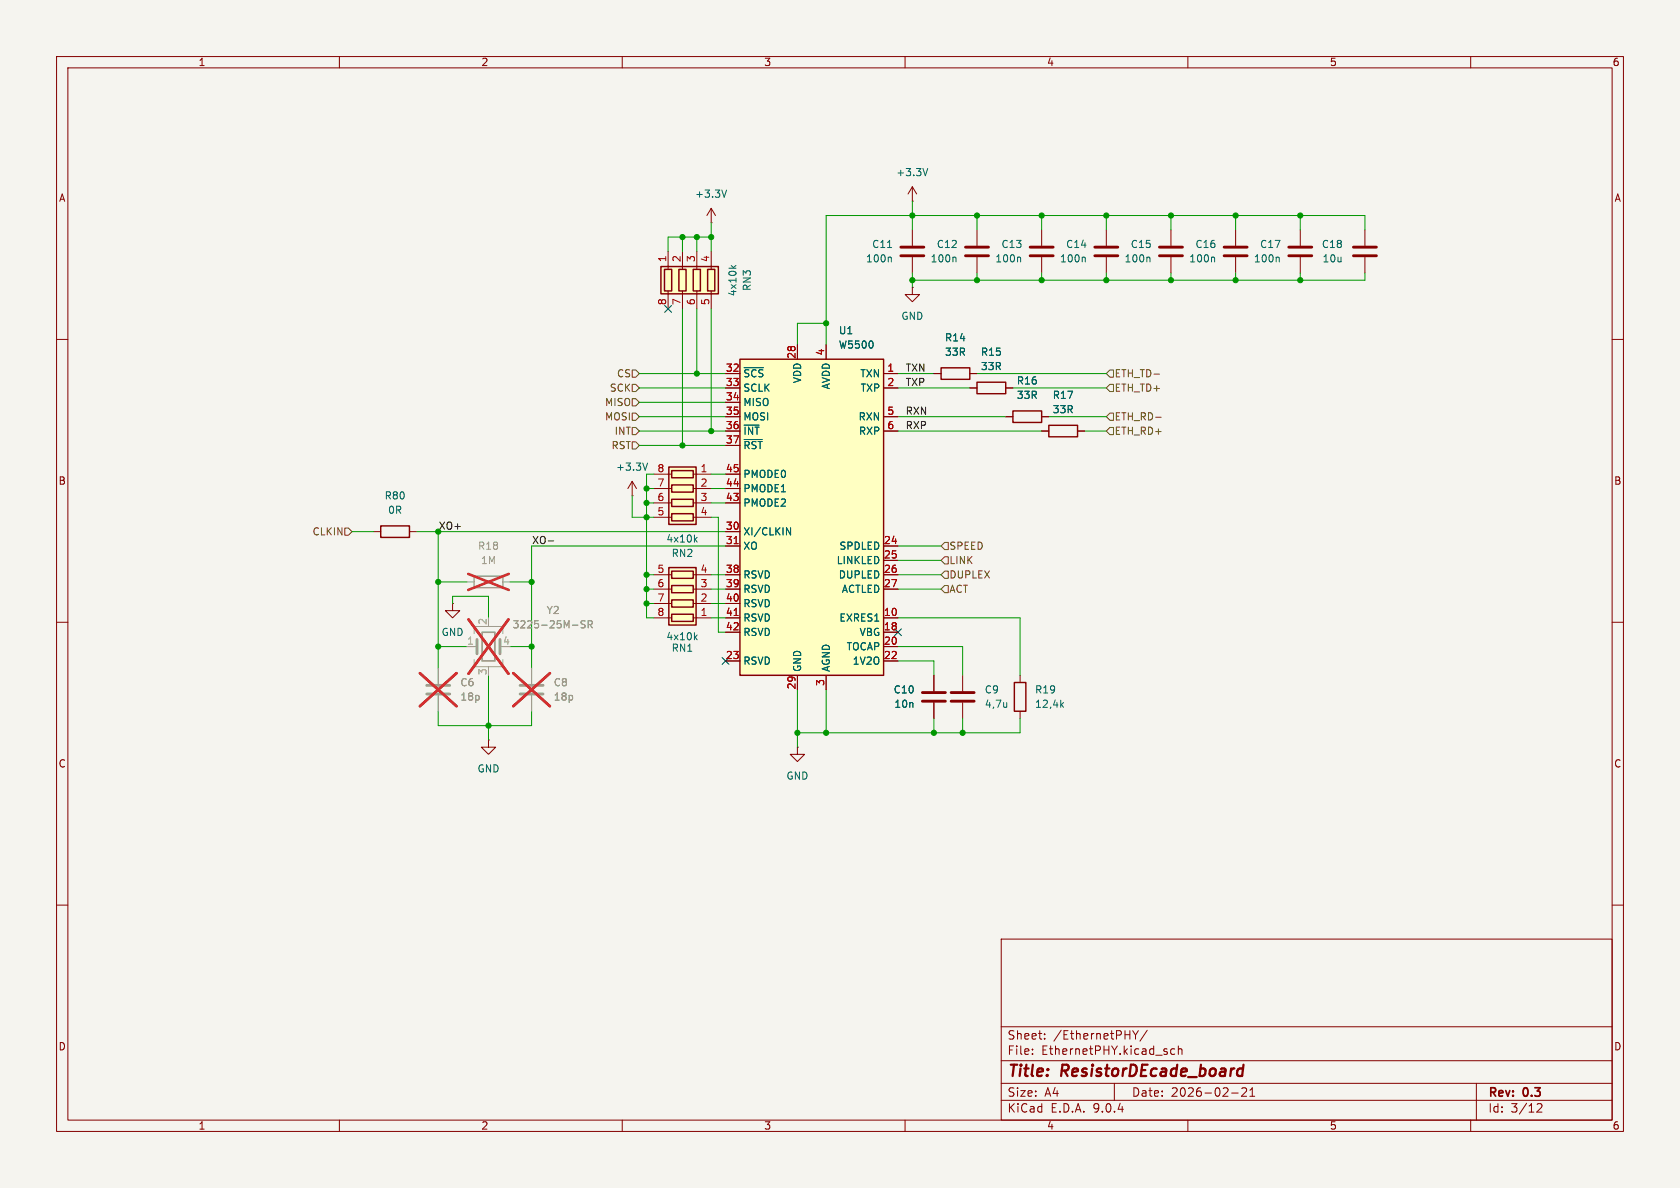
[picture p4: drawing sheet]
<svg xmlns="http://www.w3.org/2000/svg" width="297mm" height="210mm" viewBox="0 0 297 210" stroke-linecap="round" stroke-linejoin="round" font-family="sans-serif">
<path d="M0 0h297v210h-297z" fill="#f5f4ef" stroke="#f5f4ef" stroke-width=".18"/>
<g fill="none" stroke="#840000" stroke-width=".18">
<path d="M10 10h277v190h-277zM12 12h273v186h-273zM60 10v2M110 10v2M160 10v2M210 10v2M260 10v2M161.3 35.6h.1M161.3 33l-.8 1.3M161.3 33l.8 1.3M161.3 33v2.6M229.9 40.6v2.8"/>
<path d="M229.9 45.5v2.8M241.3 40.6v2.8M241.3 45.5v2.8M10 60h2M285 60h2M66 94h1.3M72.4 94h1.3M10 110h2M285 110h2M86.4 130.8v1.3h1.2l-1.2 1.3-1.3-1.3h1.3M86.4 130.8h.1M10 160h2"/>
<path d="M177 166h108v32h-108zM285 160h2M60 198v2M110 198v2M160 198v2M177 194.5h108M177 191.5h108M177 187.5h108M177 181.5h108M182.5 186.3v.1M182.5 185.5v.1M184.7 183.6v.1"/>
<path d="M184.7 182.8v.1M197 191.5v3M200.2 182.2l.5 .8M200.7 183v.7M201.2 182.2l-.5 .8M202.8 182.1l-1.3 2M207.7 185.5l-.5-.1-.2 .3v.4l.1 .2h.6M208.3 185.5l.2-.1 .4 .1 .1 .9M208.3 184.9v1.5M210 198v2M217.7 193.2h1.2M219.5 192.4l.6-.1 .2 .1 .1 .3-.9 1.1h.9"/>
<path d="M221 193.8h.8M221 192.7l.4-.4v1.5M260 198v2M261 191.5v6.5M271.7 195.2l.6-.1 .2 .1 .1 .3-.9 1.1h.9"/>
</g>
<path d="M219.2 188.9l.5 .1M219.6 190.1l-.2 .1M219.8 188.2l-.2 2" fill="none" stroke="#840000" stroke-width=".4"/>
<path d="M164 29.8l-.4 1.3M226 45.5l.2 .1v.7" fill="none" stroke="#006464" stroke-width=".18"/>
<path d="M227.8 43.7h4.1M227.8 45.2h4.1M239.3 43.7h4M239.3 45.2h4" fill="none" stroke="#840000" stroke-width=".51"/>
<path d="M67.3 93h5.1v2h-5.1z" fill="none" stroke="#840000" stroke-width=".25"/>
<path d="M118.2 100.3h4.9v10.2h-4.9z" fill="#ffffc2"/>
<path d="M118.2 100.3h4.9v10.2h-4.9zM118.7 108.6h3.9v1.3h-3.9zM118.7 106h3.9v1.3h-3.9zM118.7 103.5h3.9v1.3h-3.9zM118.7 101h3.9v1.2h-3.9zM179.3 120.7h2.1v5h-2.1z" fill="none" stroke="#840000" stroke-width=".25"/>
<g fill="none" stroke="#840000" stroke-width=".18">
<path d="M125.7 39.4h.1M125.7 36.8l-.7 1.3M125.7 36.8l.8 1.3M125.7 36.8v2.6M161.3 40.6v2.8M161.3 45.5v2.8M172.7 40.6v2.8M172.7 45.5v2.8M195.6 40.6v2.8M195.6 45.5v2.8M207 40.6v2.8M207 45.5v2.8"/>
<path d="M218.4 40.6v2.8M218.4 45.5v2.8M80 106.7v1.3h1.3l-1.3 1.2-1.3-1.2h1.3M80 106.7h.1M115.6 109.2h3.1M115.6 106.7h3.1M115.6 104.1h3.1M115.6 101.6h3.1M122.6 109.2h3.1M122.6 106.7h3.1M122.6 104.1h3.1M122.6 101.6h3.1"/>
<path d="M180.3 119.4v1.3M180.3 125.7v1.3"/>
</g>
<path d="M128.5 33.6l-.5 1.3M156.9 43.8h.7M157.4 45.5l.2 .1v.7M168.8 45.5l.2 .1v.7M191.7 45.5l.2 .1v.7M203.1 45.5l.2 .1v.7M214.5 45.5l.2 .1v.7M122.9 112.6l.4 .5M123.3 112.3l-.5 .4M187.6 124.6l.4 .4M188 124.2l-.5 .5" fill="none" stroke="#006464" stroke-width=".18"/>
<path d="M159.3 45.2h4M159.3 43.7h4M170.7 45.2h4.1M170.7 43.7h4.1M193.5 45.2h4.1M193.5 43.7h4.1M205 45.2h4M205 43.7h4M216.4 45.2h4.1M216.4 43.7h4.1" fill="none" stroke="#840000" stroke-width=".51"/>
<path d="M82.5 114.3h1.8M83.8 112v-1.3h5.1v1.3M83.8 116.6v1.3h5.1v-1.3M86.4 117.9v.2M94 118.1v2.8M94 122.9v2.8" fill="none" stroke="#9c9b98" stroke-width=".18"/>
<path d="M84.3 113v2.6M88.4 113v2.6M91.9 121.2h4.1M91.9 122.7h4.1" fill="none" stroke="#9c9b98" stroke-width=".51"/>
<path d="M85.2 111.8h2.3v5h-2.3z" fill="none" stroke="#9c9b98" stroke-width=".3"/>
<path d="M101.2 110.5h1M103.4 109.8l-.4-.1-.2 .2v.3l.5 .3 .1 .3-.2 .2-.5-.1M104 110.4l.6-.1 .1-.1v-.3l-.7-.2v1.3M104.3 110.4l.4 .6" fill="none" stroke="#939391" stroke-width=".18"/>
<path d="M82.8 109.5l7.1 9.6M89.9 109.5l-7.1 9.6M90.7 119l6.5 5.8M97.2 119l-6.5 5.8" fill="none" stroke="#e12e31" stroke-width=".46"/>
<path d="M116.8 47.1h10.2v4.8h-10.2z" fill="#ffffc2"/>
<path d="M116.8 47.1h10.2v4.8h-10.2zM117.5 47.6h1.2v3.8h-1.2zM120 47.6h1.3v3.8h-1.3zM122.6 47.6h1.2v3.8h-1.2zM125.1 47.6h1.3v3.8h-1.3zM179.1 72.6h5v2.1h-5zM185.4 75.2h5.1v2h-5.1z" fill="none" stroke="#840000" stroke-width=".25"/>
<g fill="none" stroke="#840000" stroke-width=".18">
<path d="M118.1 44.5v3.1M118.1 51.4v3.2M120.6 44.5v3.1M120.6 51.4v3.2M123.2 44.5v3.1M123.2 51.4v3.2M125.7 44.5v3.1M125.7 51.4v3.2M161.3 50.8v1.3h1.3l-1.3 1.2-1.3-1.2h1.3M161.3 50.8h.1M184.1 40.6v2.8M184.1 45.5v2.8"/>
<path d="M177.8 73.7h1.3M184.1 73.7h1.3M184.1 76.2h1.3M190.5 76.2h1.3M165.1 119.4v2.8M170.2 119.4v2.8M141 132.1v1.3h1.2l-1.2 1.2-1.3-1.2h1.3M141 132.1h.1M165.1 124.2v2.8M170.2 124.2v2.8"/>
</g>
<path d="M129.3 46.9l.5 .5M130.1 46.9l-.5 .4M180.3 45.5l.1 .1v.7M178 124.2v.8M178 124.9l-.1 .1" fill="none" stroke="#006464" stroke-width=".18"/>
<path d="M182.1 45.2h4.1M182.1 43.7h4.1M163.1 124h4M163.1 122.4h4M168.1 124h4.1M168.1 122.4h4.1" fill="none" stroke="#840000" stroke-width=".51"/>
<path d="M75.4 121.2h4.1M75.4 122.7h4.1" fill="none" stroke="#9c9b98" stroke-width=".51"/>
<path d="M77.5 118.1v2.8M77.5 122.9v2.8" fill="none" stroke="#9c9b98" stroke-width=".18"/>
<path d="M74.2 119l6.5 5.8M80.7 119l-6.5 5.8" fill="none" stroke="#e12e31" stroke-width=".46"/>
<path d="M130.8 63.5h25.4v55.9h-25.4z" fill="#ffffc2"/>
<path d="M130.8 63.5h25.4v55.9h-25.4zM166.4 65h5v2.1h-5zM172.7 67.6h5.1v2h-5.1z" fill="none" stroke="#840000" stroke-width=".25"/>
<g fill="none" stroke="#840000" stroke-width=".18">
<path d="M128.3 66h2.5M128.3 68.6h2.5M128.3 71.1h2.5M128.3 73.7h2.5M128.3 76.2h2.5M128.3 78.7h2.5M141 61v2.5M146 61v2.5M156.2 66h2.5M156.2 68.6h2.5M156.2 73.7h2.5M156.2 76.2h2.5"/>
<path d="M165.1 66h1.3M171.4 66h1.3M171.4 68.6h1.3M177.8 68.6h1.3M111.8 87.6h.1M111.8 85.1l-.8 1.3M111.8 85.1l.7 1.3M111.8 85.1v2.5M128.3 83.8h2.5M128.3 86.4h2.5M128.3 88.9h2.5M128.3 94h2.5"/>
<path d="M128.3 96.5h2.5M156.2 96.5h2.5M156.2 99.1h2.5M128.3 101.6h2.5M128.3 104.1h2.5M128.3 106.7h2.5M128.3 109.2h2.5M128.3 111.8h2.5M128.3 116.8h2.5M141 119.4v2.5M146 119.4v2.5M156.2 101.6h2.5"/>
<path d="M156.2 104.1h2.5M156.2 109.2h2.5M156.2 111.8h2.5M156.2 116.8h2.5M156.2 114.3h2.5"/>
</g>
<path d="M131.5 65h3.5M131.5 77.7h3.2M114.5 81.9l-.4 1.2M139 93.3l.8 1.3v-1.3" fill="none" stroke="#006464" stroke-width=".18"/>
<path d="M129.8 96.1h.7M129.8 108.8h.7" fill="none" stroke="#a90000" stroke-width=".18"/>
<path d="M118.2 82.6h4.9v10.1h-4.9z" fill="#ffffc2"/>
<path d="M118.2 82.6h4.9v10.1h-4.9zM118.7 83.2h3.9v1.3h-3.9zM118.7 85.7h3.9v1.3h-3.9zM118.7 88.3h3.9v1.2h-3.9zM118.7 90.8h3.9v1.3h-3.9z" fill="none" stroke="#840000" stroke-width=".25"/>
<g fill="none" stroke="#840000" stroke-width=".18">
<path d="M128.3 73.7h2.5M128.3 76.2h2.5M128.3 66h2.5M128.3 68.6h2.5M128.3 71.1h2.5M128.3 78.7h2.5M141 61v2.5M146 61v2.5M156.2 73.7h2.5M156.2 76.2h2.5M156.2 66h2.5M156.2 68.6h2.5"/>
<path d="M165.1 66h1.3M171.4 66h1.3M171.4 68.6h1.3M177.8 73.7h1.3M177.8 68.6h1.3M184.1 73.7h1.3M184.1 76.2h1.3M190.5 76.2h1.3M115.6 83.8h3.1M115.6 86.4h3.1M115.6 88.9h3.1M115.6 91.4h3.1"/>
<path d="M122.6 83.8h3.1M122.6 86.4h3.1M122.6 88.9h3.1M122.6 91.4h3.1M128.3 83.8h2.5M128.3 86.4h2.5M128.3 88.9h2.5M128.3 94h2.5M128.3 96.5h2.5M156.2 96.5h2.5M156.2 99.1h2.5M128.3 101.6h2.5"/>
<path d="M128.3 104.1h2.5M128.3 106.7h2.5M128.3 109.2h2.5M128.3 111.8h2.5M128.3 116.8h2.5M141 119.4v2.5M146 119.4v2.5M156.2 101.6h2.5M156.2 104.1h2.5M156.2 109.2h2.5M156.2 111.8h2.5M156.2 116.8h2.5"/>
<path d="M156.2 114.3h2.5M165.1 119.4v2.8M165.1 124.2v2.8"/>
</g>
<path d="M131.5 65h3.5M131.5 77.7h3.2M122.9 95.3l.4 .5M123.3 95l-.5 .5M139 93.3l.8 1.3v-1.3" fill="none" stroke="#006464" stroke-width=".18"/>
<path d="M83.8 101.9h5.1v2h-5.1z" fill="none" stroke="#9c9b98" stroke-width=".25"/>
<path d="M77.5 118.1v2.8M82.5 102.9h1.3M82.5 114.3h1.3M88.9 102.9h1.3M94 118.1v2.8M77.5 122.9v2.8M94 122.9v2.8" fill="none" stroke="#9c9b98" stroke-width=".18"/>
<path d="M74.2 119l6.5 5.8M80.7 119l-6.5 5.8M82.8 101.5l7.1 2.8M82.8 109.5l7.1 9.6M89.9 109.5l-7.1 9.6M89.9 101.5l-7.1 2.8M90.7 119l6.5 5.8M97.2 119l-6.5 5.8" fill="none" stroke="#e12e31" stroke-width=".46"/>
<g fill="none" stroke="#725600" stroke-width=".18">
<path d="M111.8 78.1h.6l.6 .6-.6 .7h-.6zM111.8 65.4h.6l.6 .6-.6 .7h-.6zM111.8 73h.6l.6 .7-.6 .6h-.6zM111.8 67.9h.6l.6 .7-.6 .6h-.6zM111.8 70.5h.6l.6 .6-.6 .7h-.6zM111.8 75.6h.6l.6 .6-.6 .6h-.6zM195.6 73.7l.6-.7h.6v1.3h-.6zM196.2 75.6h.6v1.2h-.6l-.6-.6zM196.2 65.4h.6v1.3h-.6l-.6-.7zM196.2 67.9h.6v1.3h-.6l-.6-.6zM204 66.1h1M204.3 73.8h1"/>
<path d="M61 93.3h.6l.6 .7-.6 .6h-.6zM166.4 99.1l.6-.7h.6v1.3h-.6zM167 95.9h.6v1.3h-.6l-.6-.7zM166.4 104.1l.6-.6h.6v1.3h-.6zM167 101h.6v1.2h-.6l-.6-.6z"/>
</g>
<path d="M96.9 95.6h1" fill="none" stroke="#0f0f0f" stroke-width=".18"/>
<g fill="none" stroke="#009600" stroke-width=".18">
<path d="M125.7 39.4v5.1M161.3 35.6v5M172.7 38.1v2.5M184.1 38.1v2.5M195.6 38.1v2.5M207 38.1v2.5M218.4 38.1v2.5M229.9 38.1v2.5M120.6 41.9v2.6M120.6 54.6v24.1M123.2 41.9v2.6M123.2 54.6v11.4"/>
<path d="M125.7 54.6v21.6M125.7 41.9h-7.6v2.6M146 57.2h-5v3.8M161.3 48.3v2.5M172.7 48.3v1.2M184.1 48.3v1.2M195.6 48.3v1.2M207 48.3v1.2M218.4 48.3v1.2M229.9 48.3v1.2M241.3 48.3v1.2h-80M241.3 40.6v-2.5h-95.3v22.9"/>
<path d="M113 73.7h15.3M113 76.2h15.3M113 71.1h15.3M113 78.7h15.3M113 66h15.3M113 68.6h15.3M158.7 73.7h19.1M158.7 76.2h25.4M158.7 66h6.4M158.7 68.6h12.7M172.7 66h22.9M179.1 68.6h16.5"/>
<path d="M185.4 73.7h10.2M191.8 76.2h3.8M62.2 94h3.8M73.7 94h54.6M77.5 94v24.1M111.8 87.6v3.8h3.8M114.3 88.9h1.3M114.3 86.4h1.3M115.6 83.8h-1.3v25.4h1.3M125.7 88.9h2.6M125.7 83.8h2.6M125.7 86.4h2.6"/>
<path d="M125.7 91.4h1.3v20.4h1.3M128.3 96.5h-34.3v21.6M158.7 99.1h7.7M158.7 96.5h7.7M77.5 114.3h5M77.5 102.9h5M80 106.7v-1.3h6.4v3.8M86.4 119.4v11.4M90.2 114.3h3.8M90.2 102.9h3.8M114.3 104.1h1.3M114.3 101.6h1.3"/>
<path d="M114.3 106.7h1.3M125.7 104.1h2.6M125.7 101.6h2.6M125.7 106.7h2.6M125.7 109.2h2.6M158.7 104.1h7.7M158.7 101.6h7.7M158.7 114.3h11.5v5.1M158.7 109.2h21.6v10.2M158.7 116.8h6.4v2.6M77.5 125.7v2.6h16.5v-2.6M141 121.9v10.2"/>
<path d="M146 121.9v7.6M165.1 127v2.5M170.2 127v2.5M180.3 127v2.5h-39.3"/>
</g>
<path d="M117.5 54l1.2 1.2M118.7 54l-1.2 1.2M127.7 116.2l1.2 1.2M128.9 116.2l-1.2 1.2M158.1 111.2l1.3 1.2M159.4 111.2l-1.3 1.2" fill="none" stroke="#000084" stroke-width=".18"/>
<path d="M129.8 96.1h.7M129.8 108.8h.7" fill="none" stroke="#a90000" stroke-width=".18"/>
<path d="M101.2 110.5h1M103.4 109.8l-.4-.1-.2 .2v.3l.5 .3 .1 .3-.2 .2-.5-.1M104 110.4l.6-.1 .1-.1v-.3l-.7-.2v1.3M104.3 110.4l.4 .6" fill="none" stroke="#939391" stroke-width=".18"/>
<g fill="#009600" stroke="#009600" stroke-width=".18">
<circle cx="229.9" cy="38.1" r=".46"/>
<circle cx="218.4" cy="38.1" r=".46"/>
<circle cx="229.9" cy="49.5" r=".46"/>
<circle cx="195.6" cy="38.1" r=".46"/>
<circle cx="184.1" cy="38.1" r=".46"/>
<circle cx="207" cy="38.1" r=".46"/>
<circle cx="207" cy="49.5" r=".46"/>
<circle cx="195.6" cy="49.5" r=".46"/>
<circle cx="184.1" cy="49.5" r=".46"/>
<circle cx="172.7" cy="49.5" r=".46"/>
<circle cx="172.7" cy="38.1" r=".46"/>
<circle cx="218.4" cy="49.5" r=".46"/>
<circle cx="120.6" cy="78.7" r=".46"/>
<circle cx="125.7" cy="76.2" r=".46"/>
<circle cx="114.3" cy="106.7" r=".46"/>
<circle cx="77.5" cy="114.3" r=".46"/>
<circle cx="86.4" cy="128.3" r=".46"/>
<circle cx="77.5" cy="102.9" r=".46"/>
<circle cx="77.5" cy="94" r=".46"/>
<circle cx="94" cy="102.9" r=".46"/>
<circle cx="94" cy="114.3" r=".46"/>
<circle cx="161.3" cy="49.5" r=".46"/>
<circle cx="161.3" cy="38.1" r=".46"/>
<circle cx="146" cy="57.2" r=".46"/>
<circle cx="114.3" cy="88.9" r=".46"/>
<circle cx="114.3" cy="86.4" r=".46"/>
<circle cx="114.3" cy="101.6" r=".46"/>
<circle cx="114.3" cy="104.1" r=".46"/>
<circle cx="114.3" cy="91.4" r=".46"/>
<circle cx="123.2" cy="41.9" r=".46"/>
<circle cx="125.7" cy="41.9" r=".46"/>
<circle cx="123.2" cy="66" r=".46"/>
<circle cx="120.6" cy="41.9" r=".46"/>
<circle cx="146" cy="129.5" r=".46"/>
<circle cx="141" cy="129.5" r=".46"/>
<circle cx="165.1" cy="129.5" r=".46"/>
<circle cx="170.2" cy="129.5" r=".46"/>
</g>
<g font-size="2.8" fill="#840000">
<text x="178" y="190.9">Title:</text>
<text x="187.7" y="190.9">ResistorDEcade_board</text>
</g>
<g font-size="2.1" fill="#840000">
<text x="178" y="184">Sheet:</text>
<text x="186.2" y="184">/EthernetPHY/</text>
<text x="178" y="186.7">File:</text>
<text x="184.1" y="186.7">EthernetPHY.kicad_sch</text>
<text x="178" y="196.9">KiCad</text>
<text x="178" y="194.1">Size:</text>
<text x="184.7" y="194.1">A4</text>
<text x="185.7" y="196.9">E.D.A.</text>
<text x="193.3" y="196.9">9.0.4</text>
<text x="200" y="194.1">Date:</text>
<text x="207" y="194.1">2026-02-21</text>
<text x="263" y="194.3">Rev:</text>
<text x="263" y="196.9">Id:</text>
<text x="267.1" y="196.9">3/12</text>
<text x="269.4" y="194.3">0.3</text>
</g>
<g font-size="1.8" fill="#840000">
<text x="35" y="11.9">1</text>
<text x="85" y="11.9">2</text>
<text x="135" y="11.9">3</text>
<text x="185" y="11.9">4</text>
<text x="235" y="11.9">5</text>
<text x="285" y="11.9">6</text>
<text x="10.3" y="35.9">A</text>
<text x="285.3" y="35.9">A</text>
<text x="10.3" y="85.9">B</text>
<text x="285.3" y="85.9">B</text>
<text x="10.3" y="135.9">C</text>
<text x="285.3" y="135.9">C</text>
<text x="10.3" y="185.9">D</text>
<text x="285.3" y="185.9">D</text>
<text x="35" y="199.9">1</text>
<text x="85" y="199.9">2</text>
<text x="135" y="199.9">3</text>
<text x="185" y="199.9">4</text>
<text x="235" y="199.9">5</text>
<text x="285" y="199.9">6</text>
</g>
<g font-size="1.8" fill="#006464">
<text x="122.8" y="35.2">+3.3V</text>
<text x="158.3" y="31.3">+3.3V</text>
<text x="153" y="46.6">100n</text>
<text x="154.1" y="44">C11</text>
<text x="164.4" y="46.6">100n</text>
<text x="165.5" y="44">C12</text>
<text x="175.9" y="46.6">100n</text>
<text x="176.9" y="44">C13</text>
<text x="187.3" y="46.6">100n</text>
<text x="188.4" y="44">C14</text>
<text x="198.7" y="46.6">100n</text>
<text x="199.8" y="44">C15</text>
<text x="210.1" y="46.6">100n</text>
<text x="211.2" y="44">C16</text>
<text x="221.6" y="46.6">100n</text>
<text x="222.7" y="44">C17</text>
<text x="233.6" y="44">C18</text>
<text x="233.7" y="46.6">10u</text>
<text x="130.4" y="52.5" transform="rotate(-90 130.4 52.5)">4x10k</text>
<text x="132.9" y="51.5" transform="rotate(-90 132.9 51.5)">RN3</text>
<text x="148.2" y="59.3">U1</text>
<text x="159.3" y="56.7">GND</text>
<text x="148.2" y="61.8">W5500</text>
<text x="167" y="60.6">R14</text>
<text x="167" y="63.1">33R</text>
<text x="173.3" y="63.1">R15</text>
<text x="173.3" y="65.6">33R</text>
<text x="131.3" y="66.9">~{SCS}</text>
<text x="131.3" y="69.4">SCLK</text>
<text x="131.3" y="72">MISO</text>
<text x="141.8" y="67.8" transform="rotate(-90 141.8 67.8)">VDD</text>
<text x="146.9" y="68.9" transform="rotate(-90 146.9 68.9)">AVDD</text>
<text x="152" y="66.9">TXN</text>
<text x="152.1" y="69.4">TXP</text>
<text x="179.7" y="68.2">R16</text>
<text x="179.7" y="70.7">33R</text>
<text x="186" y="70.7">R17</text>
<text x="131.3" y="74.5">MOSI</text>
<text x="131.3" y="77.1">~{INT}</text>
<text x="151.7" y="74.5">RXN</text>
<text x="151.7" y="77.1">RXP</text>
<text x="186" y="73.3">33R</text>
<text x="108.8" y="83.4">+3.3V</text>
<text x="131.3" y="79.6">~{RST}</text>
<text x="67.9" y="88.5">R80</text>
<text x="131.3" y="84.7">PMODE0</text>
<text x="131.3" y="87.2">PMODE1</text>
<text x="131.3" y="89.8">PMODE2</text>
<text x="68.5" y="91">0R</text>
<text x="131.3" y="94.8">XI/CLKIN</text>
<text x="117.7" y="96.1">4x10k</text>
<text x="118.6" y="98.7">RN2</text>
<text x="131.3" y="97.4">XO</text>
<text x="147.8" y="99.9">LINKLED</text>
<text x="148.3" y="97.4">SPDLED</text>
<text x="131.3" y="102.5">RSVD</text>
<text x="131.3" y="105">RSVD</text>
<text x="131.3" y="107.5">RSVD</text>
<text x="148.2" y="102.5">DUPLED</text>
<text x="148.7" y="105">ACTLED</text>
<text x="78" y="112.6">GND</text>
<text x="117.7" y="113.4">4x10k</text>
<text x="131.3" y="110.1">RSVD</text>
<text x="131.3" y="112.6">RSVD</text>
<text x="148.3" y="110.1">EXRES1</text>
<text x="151.9" y="112.6">VBG</text>
<text x="118.6" y="115.4">RN1</text>
<text x="131.3" y="117.7">RSVD</text>
<text x="141.8" y="118.9" transform="rotate(-90 141.8 118.9)">GND</text>
<text x="146.9" y="118.9" transform="rotate(-90 146.9 118.9)">AGND</text>
<text x="149.6" y="115.2">TOCAP</text>
<text x="150.7" y="117.7">1V2O</text>
<text x="157.9" y="122.8">C10</text>
<text x="158" y="125.3">10n</text>
<text x="174" y="122.8">C9</text>
<text x="174" y="125.3">4,7u</text>
<text x="182.9" y="122.8">R19</text>
<text x="182.9" y="125.3">12,4k</text>
<text x="84.3" y="136.8">GND</text>
<text x="138.9" y="138">GND</text>
</g>
<g font-size="1.8" fill="#a90000">
<text x="117.9" y="46.4" transform="rotate(-90 117.9 46.4)">1</text>
<text x="120.4" y="46.4" transform="rotate(-90 120.4 46.4)">2</text>
<text x="122.9" y="46.4" transform="rotate(-90 122.9 46.4)">3</text>
<text x="125.5" y="46.4" transform="rotate(-90 125.5 46.4)">4</text>
<text x="117.9" y="54" transform="rotate(-90 117.9 54)">8</text>
<text x="120.4" y="54" transform="rotate(-90 120.4 54)">7</text>
<text x="122.9" y="54" transform="rotate(-90 122.9 54)">6</text>
<text x="125.5" y="54" transform="rotate(-90 125.5 54)">5</text>
<text x="128.2" y="65.8">32</text>
<text x="140.7" y="63.5" transform="rotate(-90 140.7 63.5)">28</text>
<text x="145.8" y="62.9" transform="rotate(-90 145.8 62.9)">4</text>
<text x="156.8" y="65.8">1</text>
<text x="128.2" y="68.3">33</text>
<text x="128.2" y="70.9">34</text>
<text x="156.8" y="68.3">2</text>
<text x="128.2" y="73.4">35</text>
<text x="128.2" y="75.9">36</text>
<text x="156.8" y="73.4">5</text>
<text x="156.8" y="75.9">6</text>
<text x="116.1" y="83.6">8</text>
<text x="123.8" y="83.6">1</text>
<text x="128.2" y="78.5">37</text>
<text x="128.2" y="83.6">45</text>
<text x="116.1" y="86.1">7</text>
<text x="116.1" y="88.6">6</text>
<text x="123.8" y="86.1">2</text>
<text x="123.8" y="88.6">3</text>
<text x="128.2" y="86.1">44</text>
<text x="128.2" y="88.6">43</text>
<text x="116.1" y="91.2">5</text>
<text x="123.8" y="91.2">4</text>
<text x="128.2" y="93.7">30</text>
<text x="116.1" y="101.3">5</text>
<text x="123.8" y="101.3">4</text>
<text x="128.2" y="96.3">31</text>
<text x="128.2" y="101.3">38</text>
<text x="156.2" y="96.3">24</text>
<text x="156.2" y="98.8">25</text>
<text x="156.2" y="101.3">26</text>
<text x="116.1" y="106.4">7</text>
<text x="116.1" y="103.9">6</text>
<text x="123.8" y="106.4">2</text>
<text x="123.8" y="103.9">3</text>
<text x="128.2" y="103.9">39</text>
<text x="128.2" y="106.4">40</text>
<text x="156.2" y="103.9">27</text>
<text x="116.1" y="109">8</text>
<text x="123.8" y="109">1</text>
<text x="128.2" y="109">41</text>
<text x="128.2" y="111.5">42</text>
<text x="156.2" y="109">10</text>
<text x="156.2" y="111.5">18</text>
<text x="128.2" y="116.6">23</text>
<text x="156.2" y="114">20</text>
<text x="156.2" y="116.6">22</text>
<text x="140.7" y="122" transform="rotate(-90 140.7 122)">29</text>
<text x="145.8" y="121.4" transform="rotate(-90 145.8 121.4)">3</text>
</g>
<g font-size="1.8" fill="#0f0f0f">
<text x="160" y="65.8">TXN</text>
<text x="160" y="68.3">TXP</text>
<text x="160" y="73.4">RXN</text>
<text x="160" y="75.9">RXP</text>
<text x="77.5" y="93.7">XO+</text>
<text x="94" y="96.3">XO-</text>
</g>
<g font-size="1.8" fill="#725600">
<text x="106.9" y="72">MISO</text>
<text x="107.7" y="69.4">SCK</text>
<text x="109" y="66.9">CS</text>
<text x="197" y="66.9">ETH_TD-</text>
<text x="197" y="69.4">ETH_TD+</text>
<text x="106.9" y="74.5">MOSI</text>
<text x="108.6" y="77.1">INT</text>
<text x="197" y="77.1">ETH_RD+</text>
<text x="197" y="74.5">ETH_RD-</text>
<text x="108" y="79.6">RST</text>
<text x="55.2" y="94.8">CLKIN</text>
<text x="167.7" y="97.4">SPEED</text>
<text x="167.7" y="99.9">LINK</text>
<text x="167.7" y="102.5">DUPLEX</text>
<text x="167.7" y="105">ACT</text>
</g>
<g font-size="1.8" fill="#939391">
<text x="84.4" y="97.4">R18</text>
<text x="84.9" y="99.9">1M</text>
<text x="90.5" y="111.3">3225-25M-SR</text>
<text x="96.5" y="108.7">Y2</text>
<text x="81.3" y="121.5">C6</text>
<text x="81.3" y="124.1">18p</text>
<text x="97.8" y="121.5">C8</text>
<text x="97.8" y="124.1">18p</text>
</g>
<g font-size="1.8" fill="#a5a4a2">
<text x="86.1" y="110.6" transform="rotate(-90 86.1 110.6)">2</text>
<text x="82.5" y="114">1</text>
<text x="86.1" y="119.5" transform="rotate(-90 86.1 119.5)">3</text>
<text x="88.8" y="114">4</text>
</g>
</svg>
